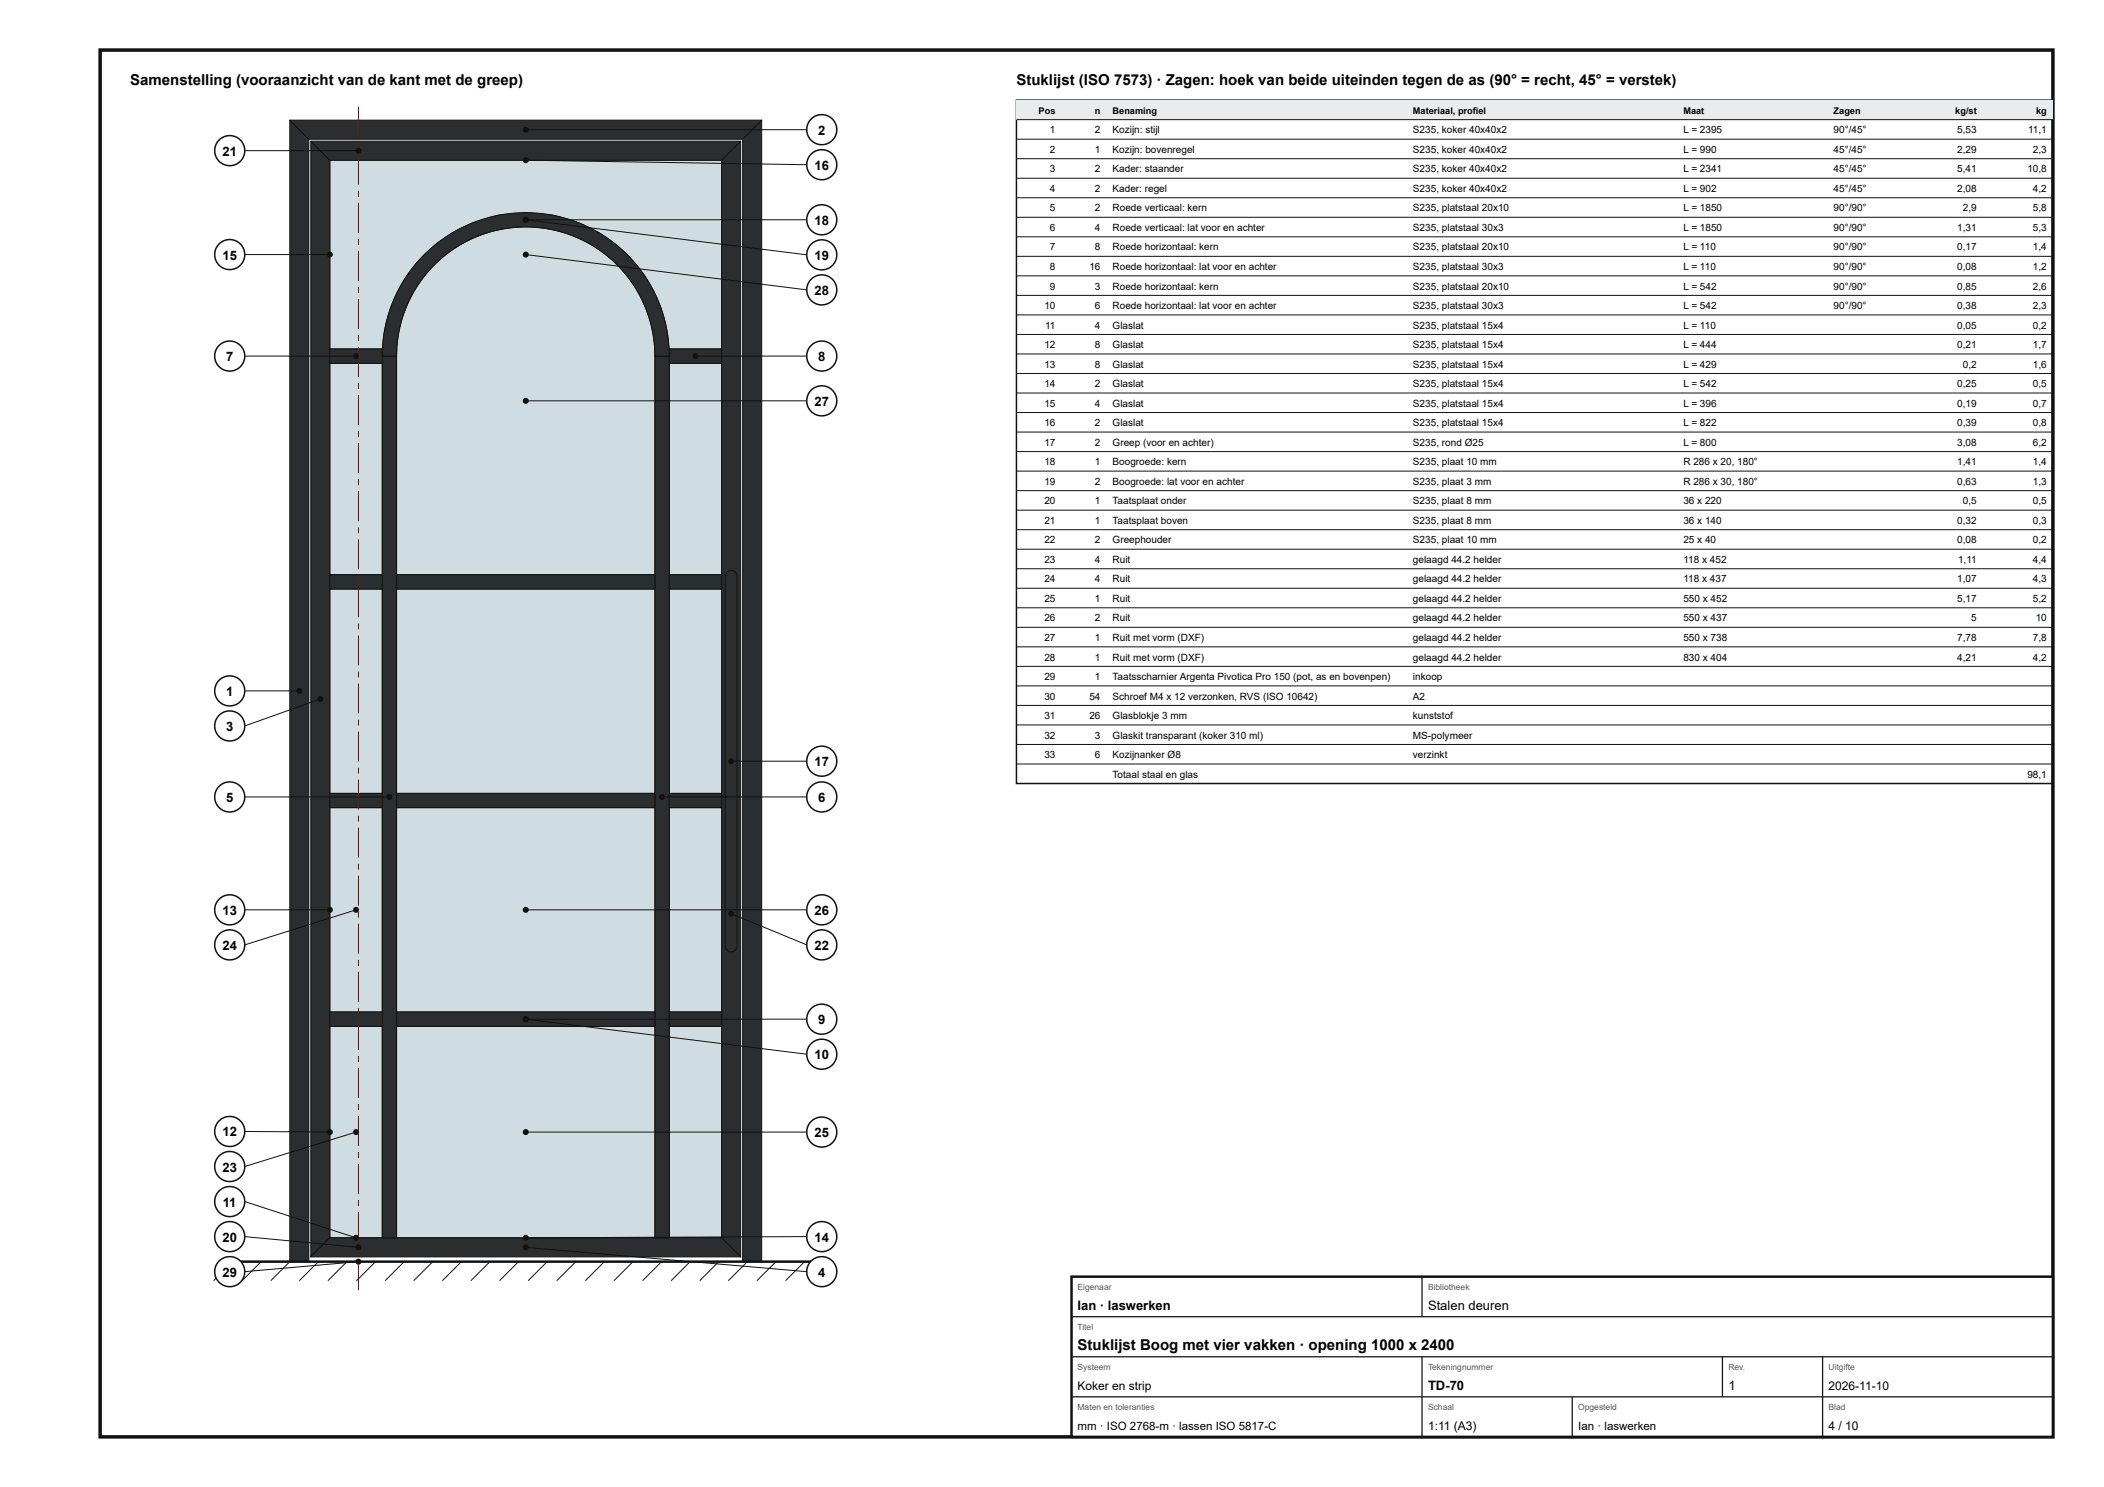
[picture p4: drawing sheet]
<svg xmlns="http://www.w3.org/2000/svg" width="420mm" height="297mm" viewBox="0 0 420 297" stroke-linecap="round" stroke-linejoin="round" font-family="sans-serif">
<path d="M20 10h390v277h-390z" fill="none" stroke="#111" stroke-width=".7" stroke-linecap="butt"/>
<path d="M65.9 205h10.4v42.2h-10.4z" fill="#cfdde3"/>
<path d="M65.9 205h10.4v42.2h-10.4z" fill="none" stroke="#111" stroke-width=".2"/>
<path d="M65.9 161.3h10.4v40.8h-10.4z" fill="#cfdde3"/>
<path d="M65.9 161.3h10.4v40.8h-10.4z" fill="none" stroke="#111" stroke-width=".2"/>
<path d="M65.9 117.6h10.4v40.9h-10.4z" fill="#cfdde3"/>
<path d="M65.9 117.6h10.4v40.9h-10.4z" fill="none" stroke="#111" stroke-width=".2"/>
<path d="M65.9 72.5h10.4v42.3h-10.4z" fill="#cfdde3"/>
<path d="M65.9 72.5h10.4v42.3h-10.4z" fill="none" stroke="#111" stroke-width=".2"/>
<path d="M133.6 205h10.5v42.2h-10.5z" fill="#cfdde3"/>
<path d="M133.6 205h10.5v42.2h-10.5z" fill="none" stroke="#111" stroke-width=".2"/>
<path d="M133.6 161.3h10.5v40.8h-10.5z" fill="#cfdde3"/>
<path d="M133.6 161.3h10.5v40.8h-10.5z" fill="none" stroke="#111" stroke-width=".2"/>
<path d="M133.6 117.6h10.5v40.9h-10.5z" fill="#cfdde3"/>
<path d="M133.6 117.6h10.5v40.9h-10.5z" fill="none" stroke="#111" stroke-width=".2"/>
<path d="M133.6 72.5h10.5v42.3h-10.5z" fill="#cfdde3"/>
<path d="M133.6 72.5h10.5v42.3h-10.5z" fill="none" stroke="#111" stroke-width=".2"/>
<path d="M79.2 205h51.6v42.2h-51.6z" fill="#cfdde3"/>
<path d="M79.2 205h51.6v42.2h-51.6z" fill="none" stroke="#111" stroke-width=".2"/>
<path d="M79.2 161.3h51.6v40.8h-51.6z" fill="#cfdde3"/>
<path d="M79.2 161.3h51.6v40.8h-51.6z" fill="none" stroke="#111" stroke-width=".2"/>
<path d="M79.2 117.6h51.6v40.9h-51.6z" fill="#cfdde3"/>
<path d="M79.2 117.6h51.6v40.9h-51.6z" fill="none" stroke="#111" stroke-width=".2"/>
<path d="M86.8 52.9a25.8 25.8 0 0 1 28.1-5.6 25.8 25.8 0 0 1 15.9 23.8v43.7h-51.6v-43.7a25.9 25.9 0 0 1 7.6-18.2z" fill="#cfdde3"/>
<path d="M86.8 52.9a25.8 25.8 0 0 1 28.1-5.6 25.8 25.8 0 0 1 15.9 23.8v43.7h-51.6v-43.7a25.9 25.9 0 0 1 7.6-18.2z" fill="none" stroke="#111" stroke-width=".2"/>
<path d="M65.9 32h78.2v37.7h-10.5l-.4-3.6a28.8 28.8 0 0 0-3.2-8.9 28.7 28.7 0 0 0-28.9-14.5 28.7 28.7 0 0 0-24 21.8l-.5 2.5-.2 2.7h-10.5z" fill="#cfdde3"/>
<path d="M65.9 32h78.2v37.7h-10.5l-.4-3.6a28.8 28.8 0 0 0-3.2-8.9 28.7 28.7 0 0 0-28.9-14.5 28.7 28.7 0 0 0-24 21.8l-.5 2.5-.2 2.7h-10.5z" fill="none" stroke="#111" stroke-width=".2"/>
<path d="M57.9 24l3.8 3.8v224.2h-3.8z" fill="#2b2e31"/>
<path d="M57.9 24l3.8 3.8v224.2h-3.8z" fill="none" stroke="#111" stroke-width=".2"/>
<path d="M152.1 24v228h-3.8v-224.2z" fill="#2b2e31"/>
<path d="M152.1 24v228h-3.8v-224.2z" fill="none" stroke="#111" stroke-width=".2"/>
<path d="M57.9 24h94.2l-3.8 3.8h-86.6z" fill="#2b2e31"/>
<path d="M57.9 24h94.2l-3.8 3.8h-86.6z" fill="none" stroke="#111" stroke-width=".2"/>
<path d="M62.1 28.2l3.8 3.8v215.2l-3.8 3.8z" fill="#2b2e31"/>
<path d="M62.1 28.2l3.8 3.8v215.2l-3.8 3.8z" fill="none" stroke="#111" stroke-width=".2"/>
<path d="M147.9 28.2v222.8l-3.8-3.8v-215.2z" fill="#2b2e31"/>
<path d="M147.9 28.2v222.8l-3.8-3.8v-215.2z" fill="none" stroke="#111" stroke-width=".2"/>
<path d="M65.9 247.2h78.2l3.8 3.8h-85.8z" fill="#2b2e31"/>
<path d="M65.9 247.2h78.2l3.8 3.8h-85.8z" fill="none" stroke="#111" stroke-width=".2"/>
<path d="M62.1 28.2h85.8l-3.8 3.8h-78.2z" fill="#2b2e31"/>
<path d="M62.1 28.2h85.8l-3.8 3.8h-78.2z" fill="none" stroke="#111" stroke-width=".2"/>
<path d="M76.3 71.1h2.9v176.1h-2.9z" fill="#2b2e31"/>
<path d="M76.3 71.1h2.9v176.1h-2.9z" fill="none" stroke="#111" stroke-width=".2"/>
<path d="M65.9 69.7h10.4v2.8h-10.4z" fill="#2b2e31"/>
<path d="M65.9 69.7h10.4v2.8h-10.4z" fill="none" stroke="#111" stroke-width=".2"/>
<path d="M65.9 202.1h10.4v2.9h-10.4z" fill="#2b2e31"/>
<path d="M65.9 202.1h10.4v2.9h-10.4z" fill="none" stroke="#111" stroke-width=".2"/>
<path d="M65.9 158.5h10.4v2.8h-10.4z" fill="#2b2e31"/>
<path d="M65.9 158.5h10.4v2.8h-10.4z" fill="none" stroke="#111" stroke-width=".2"/>
<path d="M65.9 114.8h10.4v2.8h-10.4z" fill="#2b2e31"/>
<path d="M65.9 114.8h10.4v2.8h-10.4z" fill="none" stroke="#111" stroke-width=".2"/>
<path d="M130.8 71.1h2.8v176.1h-2.8z" fill="#2b2e31"/>
<path d="M130.8 71.1h2.8v176.1h-2.8z" fill="none" stroke="#111" stroke-width=".2"/>
<path d="M133.6 69.7h10.5v2.8h-10.5z" fill="#2b2e31"/>
<path d="M133.6 69.7h10.5v2.8h-10.5z" fill="none" stroke="#111" stroke-width=".2"/>
<path d="M133.6 202.1h10.5v2.9h-10.5z" fill="#2b2e31"/>
<path d="M133.6 202.1h10.5v2.9h-10.5z" fill="none" stroke="#111" stroke-width=".2"/>
<path d="M133.6 158.5h10.5v2.8h-10.5z" fill="#2b2e31"/>
<path d="M133.6 158.5h10.5v2.8h-10.5z" fill="none" stroke="#111" stroke-width=".2"/>
<path d="M133.6 114.8h10.5v2.8h-10.5z" fill="#2b2e31"/>
<path d="M133.6 114.8h10.5v2.8h-10.5z" fill="none" stroke="#111" stroke-width=".2"/>
<path d="M85.1 50.5a28.7 28.7 0 0 1 31.1-5.7 28.7 28.7 0 0 1 17.4 26.3h-2.8a25.8 25.8 0 0 0-25.8-25.8 25.8 25.8 0 0 0-25.8 25.8h-2.9a28.6 28.6 0 0 1 8.8-20.6z" fill="#2b2e31"/>
<path d="M85.1 50.5a28.7 28.7 0 0 1 31.1-5.7 28.7 28.7 0 0 1 17.4 26.3h-2.8a25.8 25.8 0 0 0-25.8-25.8 25.8 25.8 0 0 0-25.8 25.8h-2.9a28.6 28.6 0 0 1 8.8-20.6z" fill="none" stroke="#111" stroke-width=".2"/>
<path d="M79.2 202.1h51.6v2.9h-51.6z" fill="#2b2e31"/>
<path d="M79.2 202.1h51.6v2.9h-51.6z" fill="none" stroke="#111" stroke-width=".2"/>
<path d="M79.2 158.5h51.6v2.8h-51.6z" fill="#2b2e31"/>
<path d="M79.2 158.5h51.6v2.8h-51.6z" fill="none" stroke="#111" stroke-width=".2"/>
<path d="M79.2 114.8h51.6v2.8h-51.6z" fill="#2b2e31"/>
<path d="M79.2 114.8h51.6v2.8h-51.6z" fill="none" stroke="#111" stroke-width=".2"/>
<path d="M71.5 251.7h.2v6h-.2zM71.5 249.3h.2v1.2h-.2zM71.5 242.1h.2v6h-.2zM71.5 239.7h.2v1.2h-.2zM71.5 232.5h.2v6h-.2zM71.5 230.1h.2v1.2h-.2zM71.5 222.9h.2v6h-.2zM71.5 220.5h.2v1.2h-.2zM71.5 213.3h.2v6h-.2zM71.5 210.9h.2v1.2h-.2zM71.5 203.7h.2v6h-.2zM71.5 201.3h.2v1.2h-.2zM71.5 194.1h.2v6h-.2zM71.5 191.7h.2v1.2h-.2zM71.5 184.5h.2v6h-.2zM71.5 182.1h.2v1.2h-.2zM71.5 174.9h.2v6h-.2zM71.5 172.5h.2v1.2h-.2zM71.5 165.3h.2v6h-.2zM71.5 162.9h.2v1.2h-.2zM71.5 155.7h.2v6h-.2zM71.5 153.3h.2v1.2h-.2zM71.5 146.1h.2v6h-.2zM71.5 143.7h.2v1.2h-.2zM71.5 136.5h.2v6h-.2zM71.5 134.1h.2v1.2h-.2zM71.5 126.9h.2v6h-.2zM71.5 124.5h.2v1.2h-.2zM71.5 117.3h.2v6h-.2zM71.5 114.9h.2v1.2h-.2zM71.5 107.7h.2v6h-.2zM71.5 105.3h.2v1.2h-.2zM71.5 98.1h.2v6h-.2zM71.5 95.7h.2v1.2h-.2zM71.5 88.5h.2v6h-.2zM71.5 86.1h.2v1.2h-.2zM71.5 78.9h.2v6h-.2zM71.5 76.5h.2v1.2h-.2zM71.5 69.3h.2v6h-.2zM71.5 66.9h.2v1.2h-.2zM71.5 59.7h.2v6h-.2zM71.5 57.3h.2v1.2h-.2zM71.5 50.1h.2v6h-.2zM71.5 47.7h.2v1.2h-.2zM71.5 40.5h.2v6h-.2zM71.5 38.1h.2v1.2h-.2zM71.5 30.9h.2v6h-.2zM71.5 28.5h.2v1.2h-.2zM71.5 21.3h.2v6h-.2z" fill="#b00"/>
<path d="M145.2 114.3a1.2 1.2 0 0 1 1.3-.3 1.2 1.2 0 0 1 .7 1.1v73.9a1.19 1.19 0 0 1-1.2 1.1 1.19 1.19 0 0 1-1.2-1.1v-73.9z" fill="#2b2e31"/>
<g fill="none" stroke="#111" stroke-width=".2">
<path d="M145.2 114.3a1.2 1.2 0 0 1 1.3-.3 1.2 1.2 0 0 1 .7 1.1v73.9a1.19 1.19 0 0 1-1.2 1.1 1.19 1.19 0 0 1-1.2-1.1v-73.9zM46.4 252l-3.8 3.8M52.2 252l-3.8 3.8M57.9 252l-3.8 3.8M63.6 252l-3.8 3.8M69.3 252l-3.8 3.8M75 252l-3.8 3.8M80.7 252l-3.8 3.8M86.4 252l-3.8 3.8M92.1 252l-3.8 3.8M97.9 252l-3.9 3.8M103.6 252l-3.8 3.8"/>
<path d="M109.3 252l-3.8 3.8M115 252l-3.8 3.8M120.7 252l-3.8 3.8M126.4 252l-3.8 3.8M132.1 252l-3.8 3.8M137.8 252l-3.8 3.8M143.6 252l-3.9 3.8M149.3 252l-3.8 3.8M155 252l-3.8 3.8M160.7 252l-3.8 3.8"/>
</g>
<path d="M46.4 252h117.1" fill="none" stroke="#111" stroke-width=".5"/>
<circle cx="71.6" cy="30.1" r=".6" fill="#111"/>
<path d="M48.9 30.1h22.7" fill="none" stroke="#111" stroke-width=".2"/>
<circle cx="45.9" cy="30.1" r="3" fill="#fff"/>
<circle cx="45.9" cy="30.1" r="3" fill="none" stroke="#111" stroke-width=".3"/>
<circle cx="65.9" cy="50.9" r=".6" fill="#111"/>
<path d="M48.9 50.8h17" fill="none" stroke="#111" stroke-width=".2"/>
<circle cx="45.9" cy="50.9" r="3" fill="#fff"/>
<circle cx="45.9" cy="50.9" r="3" fill="none" stroke="#111" stroke-width=".3"/>
<circle cx="71.1" cy="71.1" r=".6" fill="#111"/>
<path d="M48.9 71.1h22.2" fill="none" stroke="#111" stroke-width=".2"/>
<circle cx="45.9" cy="71.1" r="3" fill="#fff"/>
<circle cx="45.9" cy="71.1" r="3" fill="none" stroke="#111" stroke-width=".3"/>
<circle cx="59.8" cy="138" r=".6" fill="#111"/>
<path d="M48.9 138h10.9" fill="none" stroke="#111" stroke-width=".2"/>
<circle cx="45.9" cy="138" r="3" fill="#fff"/>
<circle cx="45.9" cy="138" r="3" fill="none" stroke="#111" stroke-width=".3"/>
<circle cx="64" cy="139.6" r=".6" fill="#111"/>
<path d="M64 139.6l-15.1 5.4" fill="none" stroke="#111" stroke-width=".2"/>
<circle cx="45.9" cy="145" r="3" fill="#fff"/>
<circle cx="45.9" cy="145" r="3" fill="none" stroke="#111" stroke-width=".3"/>
<circle cx="77.8" cy="159.2" r=".6" fill="#111"/>
<path d="M48.9 159.2h28.9" fill="none" stroke="#111" stroke-width=".2"/>
<circle cx="45.9" cy="159.2" r="3" fill="#fff"/>
<circle cx="45.9" cy="159.2" r="3" fill="none" stroke="#111" stroke-width=".3"/>
<circle cx="65.9" cy="181.7" r=".6" fill="#111"/>
<path d="M48.9 181.7h17" fill="none" stroke="#111" stroke-width=".2"/>
<circle cx="45.9" cy="181.7" r="3" fill="#fff"/>
<circle cx="45.9" cy="181.7" r="3" fill="none" stroke="#111" stroke-width=".3"/>
<circle cx="71.1" cy="181.7" r=".6" fill="#111"/>
<path d="M71.1 181.7l-22.2 7" fill="none" stroke="#111" stroke-width=".2"/>
<circle cx="45.9" cy="188.7" r="3" fill="#fff"/>
<circle cx="45.9" cy="188.7" r="3" fill="none" stroke="#111" stroke-width=".3"/>
<circle cx="65.9" cy="226.1" r=".6" fill="#111"/>
<path d="M48.9 226l17 .1" fill="none" stroke="#111" stroke-width=".2"/>
<circle cx="45.9" cy="226" r="3" fill="#fff"/>
<circle cx="45.9" cy="226" r="3" fill="none" stroke="#111" stroke-width=".3"/>
<circle cx="71.1" cy="226.1" r=".6" fill="#111"/>
<path d="M71.1 226.1l-22.2 6.9" fill="none" stroke="#111" stroke-width=".2"/>
<circle cx="45.9" cy="233" r="3" fill="#fff"/>
<circle cx="45.9" cy="233" r="3" fill="none" stroke="#111" stroke-width=".3"/>
<circle cx="71.1" cy="247.2" r=".6" fill="#111"/>
<path d="M48.9 240l22.2 7.2" fill="none" stroke="#111" stroke-width=".2"/>
<circle cx="45.9" cy="240" r="3" fill="#fff"/>
<circle cx="45.9" cy="240" r="3" fill="none" stroke="#111" stroke-width=".3"/>
<circle cx="71.6" cy="249.1" r=".6" fill="#111"/>
<path d="M48.9 247l22.7 2.1" fill="none" stroke="#111" stroke-width=".2"/>
<circle cx="45.9" cy="247" r="3" fill="#fff"/>
<circle cx="45.9" cy="247" r="3" fill="none" stroke="#111" stroke-width=".3"/>
<circle cx="71.6" cy="252" r=".6" fill="#111"/>
<path d="M71.6 252l-22.7 2" fill="none" stroke="#111" stroke-width=".2"/>
<circle cx="45.9" cy="254" r="3" fill="#fff"/>
<circle cx="45.9" cy="254" r="3" fill="none" stroke="#111" stroke-width=".3"/>
<circle cx="105" cy="25.9" r=".6" fill="#111"/>
<path d="M105 25.9h56.1" fill="none" stroke="#111" stroke-width=".2"/>
<circle cx="164.1" cy="25.9" r="3" fill="#fff"/>
<circle cx="164.1" cy="25.9" r="3" fill="none" stroke="#111" stroke-width=".3"/>
<circle cx="105" cy="32" r=".6" fill="#111"/>
<path d="M105 32l56.1 .9" fill="none" stroke="#111" stroke-width=".2"/>
<circle cx="164.1" cy="32.9" r="3" fill="#fff"/>
<circle cx="164.1" cy="32.9" r="3" fill="none" stroke="#111" stroke-width=".3"/>
<circle cx="105" cy="43.9" r=".6" fill="#111"/>
<path d="M105 43.9h56.1" fill="none" stroke="#111" stroke-width=".2"/>
<circle cx="164.1" cy="43.9" r="3" fill="#fff"/>
<circle cx="164.1" cy="43.9" r="3" fill="none" stroke="#111" stroke-width=".3"/>
<circle cx="105" cy="43.9" r=".6" fill="#111"/>
<path d="M105 43.9l56.1 7" fill="none" stroke="#111" stroke-width=".2"/>
<circle cx="164.1" cy="50.9" r="3" fill="#fff"/>
<circle cx="164.1" cy="50.9" r="3" fill="none" stroke="#111" stroke-width=".3"/>
<circle cx="105" cy="50.9" r=".6" fill="#111"/>
<path d="M105 50.8l56.1 7.1" fill="none" stroke="#111" stroke-width=".2"/>
<circle cx="164.1" cy="57.9" r="3" fill="#fff"/>
<circle cx="164.1" cy="57.9" r="3" fill="none" stroke="#111" stroke-width=".3"/>
<circle cx="138.9" cy="71.1" r=".6" fill="#111"/>
<path d="M138.9 71.1h22.2" fill="none" stroke="#111" stroke-width=".2"/>
<circle cx="164.1" cy="71.1" r="3" fill="#fff"/>
<circle cx="164.1" cy="71.1" r="3" fill="none" stroke="#111" stroke-width=".3"/>
<circle cx="105" cy="80.1" r=".6" fill="#111"/>
<path d="M105 80.1h56.1" fill="none" stroke="#111" stroke-width=".2"/>
<circle cx="164.1" cy="80.1" r="3" fill="#fff"/>
<circle cx="164.1" cy="80.1" r="3" fill="none" stroke="#111" stroke-width=".3"/>
<circle cx="146" cy="152" r=".6" fill="#111"/>
<path d="M146 152h15.1" fill="none" stroke="#111" stroke-width=".2"/>
<circle cx="164.1" cy="152" r="3" fill="#fff"/>
<circle cx="164.1" cy="152" r="3" fill="none" stroke="#111" stroke-width=".3"/>
<circle cx="132.2" cy="159.2" r=".6" fill="#111"/>
<path d="M132.2 159.2h28.9" fill="none" stroke="#111" stroke-width=".2"/>
<circle cx="164.1" cy="159.2" r="3" fill="#fff"/>
<circle cx="164.1" cy="159.2" r="3" fill="none" stroke="#111" stroke-width=".3"/>
<circle cx="105" cy="181.7" r=".6" fill="#111"/>
<path d="M105 181.7h56.1" fill="none" stroke="#111" stroke-width=".2"/>
<circle cx="164.1" cy="181.7" r="3" fill="#fff"/>
<circle cx="164.1" cy="181.7" r="3" fill="none" stroke="#111" stroke-width=".3"/>
<circle cx="146" cy="182.5" r=".6" fill="#111"/>
<path d="M146 182.5l15.1 6.2" fill="none" stroke="#111" stroke-width=".2"/>
<circle cx="164.1" cy="188.7" r="3" fill="#fff"/>
<circle cx="164.1" cy="188.7" r="3" fill="none" stroke="#111" stroke-width=".3"/>
<circle cx="105" cy="203.6" r=".6" fill="#111"/>
<path d="M105 203.6h56.1" fill="none" stroke="#111" stroke-width=".2"/>
<circle cx="164.1" cy="203.6" r="3" fill="#fff"/>
<circle cx="164.1" cy="203.6" r="3" fill="none" stroke="#111" stroke-width=".3"/>
<circle cx="105" cy="203.6" r=".6" fill="#111"/>
<path d="M105 203.6l56.1 7" fill="none" stroke="#111" stroke-width=".2"/>
<circle cx="164.1" cy="210.6" r="3" fill="#fff"/>
<circle cx="164.1" cy="210.6" r="3" fill="none" stroke="#111" stroke-width=".3"/>
<circle cx="105" cy="226.1" r=".6" fill="#111"/>
<path d="M105 226.1h56.1" fill="none" stroke="#111" stroke-width=".2"/>
<circle cx="164.1" cy="226.1" r="3" fill="#fff"/>
<circle cx="164.1" cy="226.1" r="3" fill="none" stroke="#111" stroke-width=".3"/>
<circle cx="105" cy="247.2" r=".6" fill="#111"/>
<path d="M161.1 247l-56.1 .2" fill="none" stroke="#111" stroke-width=".2"/>
<circle cx="164.1" cy="247" r="3" fill="#fff"/>
<circle cx="164.1" cy="247" r="3" fill="none" stroke="#111" stroke-width=".3"/>
<circle cx="105" cy="249.1" r=".6" fill="#111"/>
<path d="M105 249.1l56.1 4.9" fill="none" stroke="#111" stroke-width=".2"/>
<circle cx="164.1" cy="254" r="3" fill="#fff"/>
<g fill="none" stroke="#111" stroke-width=".3">
<path d="M203 20h207v136.5h-207z"/>
<circle cx="164.1" cy="254" r="3"/>
</g>
<path d="M203 20h207v3.9h-207z" fill="#e9ecee"/>
<g fill="none" stroke="#111" stroke-width=".2">
<path d="M203 23.9h207M203 27.8h207M203 31.7h207M203 35.6h207M203 39.5h207M203 43.4h207M203 47.3h207M203 51.2h207M203 55.1h207M203 59h207M203 62.9h207M203 66.8h207"/>
<path d="M203 70.7h207M203 74.6h207M203 78.5h207M203 82.4h207M203 86.3h207M203 90.2h207M203 94.1h207M203 98h207M203 101.9h207M203 105.8h207M203 109.7h207M203 113.6h207"/>
<path d="M203 117.5h207M203 121.4h207M203 125.3h207M203 129.2h207M203 133.1h207M203 137h207M203 140.9h207M203 144.8h207M203 148.7h207M203 152.6h207"/>
</g>
<path d="M214 255h196v32h-196z" fill="#fff"/>
<path d="M214 255h196v32h-196z" fill="none" stroke="#111" stroke-width=".5"/>
<path d="M284 255v8M214 263h196M214 271h196M214 279h196M284 271v16M314 279v8M344 271v8M364 271v16" fill="none" stroke="#111" stroke-width=".25"/>
<g font-size="3">
<text x="26" y="17">Samenstelling (vooraanzicht van de kant met de greep)</text>
<text x="203" y="17">Stuklijst (ISO 7573) · Zagen: hoek van beide uiteinden tegen de as (90° = recht, 45° = verstek)</text>
<text x="215.2" y="269.6">Stuklijst Boog met vier vakken · opening 1000 x 2400</text>
</g>
<g font-size="2.6">
<text x="163.4" y="26.9">2</text>
<text x="44.4" y="31.1">21</text>
<text x="162.7" y="33.9">16</text>
<text x="162.7" y="44.9">18</text>
<text x="44.4" y="51.8">15</text>
<text x="162.7" y="51.9">19</text>
<text x="162.7" y="58.9">28</text>
<text x="45.2" y="72.1">7</text>
<text x="163.4" y="72.1">8</text>
<text x="162.7" y="81.1">27</text>
<text x="45.2" y="139">1</text>
<text x="45.2" y="146">3</text>
<text x="162.7" y="153">17</text>
<text x="45.2" y="160.2">5</text>
<text x="163.4" y="160.2">6</text>
<text x="44.4" y="182.7">13</text>
<text x="162.7" y="182.7">26</text>
<text x="44.4" y="189.7">24</text>
<text x="162.7" y="189.7">22</text>
<text x="163.4" y="204.6">9</text>
<text x="162.7" y="211.6">10</text>
<text x="44.4" y="227">12</text>
<text x="162.7" y="227.1">25</text>
<text x="44.4" y="234">23</text>
<text x="44.5" y="241">11</text>
<text x="44.4" y="248">20</text>
<text x="162.7" y="248">14</text>
<text x="44.4" y="255">29</text>
<text x="163.4" y="255">4</text>
<text x="215.2" y="261.6">Ian · laswerken</text>
<text x="285.2" y="261.6">Stalen deuren</text>
<text x="285.2" y="277.6">TD-70</text>
<text x="345.2" y="277.6">1</text>
</g>
<g font-size="2.4">
<text x="215.2" y="277.6">Koker en strip</text>
<text x="365.2" y="277.6">2026-11-10</text>
<text x="285.2" y="285.6">1:11 (A3)</text>
<text x="365.2" y="285.6">4 / 10</text>
</g>
<g font-size="2.3">
<text x="215.2" y="285.6">mm · ISO 2768-m · lassen ISO 5817-C</text>
<text x="315.2" y="285.6">Ian · laswerken</text>
</g>
<g font-size="2">
<text x="209.7" y="26.6">1</text>
<text x="218.7" y="26.6">2</text>
<text x="222.2" y="26.6">Kozijn: stijl</text>
<text x="282.2" y="26.6">S235, koker 40x40x2</text>
<text x="336.2" y="26.6">L = 2395</text>
<text x="366.2" y="26.6">90°/45°</text>
<text x="390.9" y="26.6">5,53</text>
<text x="405.1" y="26.6">11,1</text>
<text x="209.7" y="30.5">2</text>
<text x="209.7" y="34.4">3</text>
<text x="218.7" y="30.5">1</text>
<text x="218.7" y="34.4">2</text>
<text x="222.2" y="30.5">Kozijn: bovenregel</text>
<text x="222.2" y="34.4">Kader: staander</text>
<text x="282.2" y="30.5">S235, koker 40x40x2</text>
<text x="282.2" y="34.4">S235, koker 40x40x2</text>
<text x="336.2" y="30.5">L = 990</text>
<text x="336.2" y="34.4">L = 2341</text>
<text x="366.2" y="30.5">45°/45°</text>
<text x="366.2" y="34.4">45°/45°</text>
<text x="390.9" y="30.5">2,29</text>
<text x="390.9" y="34.4">5,41</text>
<text x="404.9" y="34.4">10,8</text>
<text x="406" y="30.5">2,3</text>
<text x="209.7" y="38.3">4</text>
<text x="218.7" y="38.3">2</text>
<text x="222.2" y="38.3">Kader: regel</text>
<text x="282.2" y="38.3">S235, koker 40x40x2</text>
<text x="336.2" y="38.3">L = 902</text>
<text x="366.2" y="38.3">45°/45°</text>
<text x="390.9" y="38.3">2,08</text>
<text x="406" y="38.3">4,2</text>
<text x="209.7" y="42.2">5</text>
<text x="209.7" y="46.1">6</text>
<text x="218.7" y="42.2">2</text>
<text x="218.7" y="46.1">4</text>
<text x="222.2" y="42.2">Roede verticaal: kern</text>
<text x="222.2" y="46.1">Roede verticaal: lat voor en achter</text>
<text x="282.2" y="42.2">S235, platstaal 20x10</text>
<text x="282.2" y="46.1">S235, platstaal 30x3</text>
<text x="336.2" y="42.2">L = 1850</text>
<text x="336.2" y="46.1">L = 1850</text>
<text x="366.2" y="42.2">90°/90°</text>
<text x="366.2" y="46.1">90°/90°</text>
<text x="390.9" y="46.1">1,31</text>
<text x="392" y="42.2">2,9</text>
<text x="406" y="42.2">5,8</text>
<text x="406" y="46.1">5,3</text>
<text x="209.7" y="50">7</text>
<text x="209.7" y="53.9">8</text>
<text x="217.6" y="53.9">16</text>
<text x="218.7" y="50">8</text>
<text x="222.2" y="50">Roede horizontaal: kern</text>
<text x="222.2" y="53.9">Roede horizontaal: lat voor en achter</text>
<text x="282.2" y="50">S235, platstaal 20x10</text>
<text x="282.2" y="53.9">S235, platstaal 30x3</text>
<text x="336.2" y="50">L = 110</text>
<text x="336.2" y="53.9">L = 110</text>
<text x="366.2" y="50">90°/90°</text>
<text x="366.2" y="53.9">90°/90°</text>
<text x="390.9" y="50">0,17</text>
<text x="390.9" y="53.9">0,08</text>
<text x="406" y="50">1,4</text>
<text x="406" y="53.9">1,2</text>
<text x="209.7" y="57.8">9</text>
<text x="218.7" y="57.8">3</text>
<text x="222.2" y="57.8">Roede horizontaal: kern</text>
<text x="282.2" y="57.8">S235, platstaal 20x10</text>
<text x="336.2" y="57.8">L = 542</text>
<text x="366.2" y="57.8">90°/90°</text>
<text x="390.9" y="57.8">0,85</text>
<text x="406" y="57.8">2,6</text>
<text x="208.6" y="61.7">10</text>
<text x="208.7" y="65.6">11</text>
<text x="218.7" y="61.7">6</text>
<text x="218.7" y="65.6">4</text>
<text x="222.2" y="61.7">Roede horizontaal: lat voor en achter</text>
<text x="222.2" y="65.6">Glaslat</text>
<text x="282.2" y="61.7">S235, platstaal 30x3</text>
<text x="282.2" y="65.6">S235, platstaal 15x4</text>
<text x="336.2" y="61.7">L = 542</text>
<text x="336.2" y="65.6">L = 110</text>
<text x="366.2" y="61.7">90°/90°</text>
<text x="390.9" y="61.7">0,38</text>
<text x="390.9" y="65.6">0,05</text>
<text x="406" y="61.7">2,3</text>
<text x="406" y="65.6">0,2</text>
<text x="208.6" y="69.5">12</text>
<text x="218.7" y="69.5">8</text>
<text x="222.2" y="69.5">Glaslat</text>
<text x="282.2" y="69.5">S235, platstaal 15x4</text>
<text x="336.2" y="69.5">L = 444</text>
<text x="390.9" y="69.5">0,21</text>
<text x="406" y="69.5">1,7</text>
<text x="208.6" y="73.4">13</text>
<text x="208.6" y="77.3">14</text>
<text x="218.7" y="73.4">8</text>
<text x="218.7" y="77.3">2</text>
<text x="222.2" y="73.4">Glaslat</text>
<text x="222.2" y="77.3">Glaslat</text>
<text x="282.2" y="73.4">S235, platstaal 15x4</text>
<text x="282.2" y="77.3">S235, platstaal 15x4</text>
<text x="336.2" y="73.4">L = 429</text>
<text x="336.2" y="77.3">L = 542</text>
<text x="390.9" y="77.3">0,25</text>
<text x="392" y="73.4">0,2</text>
<text x="406" y="73.4">1,6</text>
<text x="406" y="77.3">0,5</text>
<text x="208.6" y="81.2">15</text>
<text x="218.7" y="81.2">4</text>
<text x="222.2" y="81.2">Glaslat</text>
<text x="282.2" y="81.2">S235, platstaal 15x4</text>
<text x="336.2" y="81.2">L = 396</text>
<text x="390.9" y="81.2">0,19</text>
<text x="406" y="81.2">0,7</text>
<text x="208.6" y="85.1">16</text>
<text x="208.6" y="89">17</text>
<text x="218.7" y="85.1">2</text>
<text x="218.7" y="89">2</text>
<text x="222.2" y="85.1">Glaslat</text>
<text x="222.2" y="89">Greep (voor en achter)</text>
<text x="282.2" y="85.1">S235, platstaal 15x4</text>
<text x="282.2" y="89">S235, rond Ø25</text>
<text x="336.2" y="85.1">L = 822</text>
<text x="336.2" y="89">L = 800</text>
<text x="390.9" y="85.1">0,39</text>
<text x="390.9" y="89">3,08</text>
<text x="406" y="85.1">0,8</text>
<text x="406" y="89">6,2</text>
<text x="208.6" y="92.9">18</text>
<text x="218.7" y="92.9">1</text>
<text x="222.2" y="92.9">Boogroede: kern</text>
<text x="282.2" y="92.9">S235, plaat 10 mm</text>
<text x="336.2" y="92.9">R 286 x 20, 180°</text>
<text x="390.9" y="92.9">1,41</text>
<text x="406" y="92.9">1,4</text>
<text x="208.6" y="96.8">19</text>
<text x="208.6" y="100.7">20</text>
<text x="218.7" y="96.8">2</text>
<text x="218.7" y="100.7">1</text>
<text x="222.2" y="96.8">Boogroede: lat voor en achter</text>
<text x="222.2" y="100.7">Taatsplaat onder</text>
<text x="282.2" y="96.8">S235, plaat 3 mm</text>
<text x="282.2" y="100.7">S235, plaat 8 mm</text>
<text x="336.2" y="96.8">R 286 x 30, 180°</text>
<text x="336.2" y="100.7">36 x 220</text>
<text x="390.9" y="96.8">0,63</text>
<text x="392" y="100.7">0,5</text>
<text x="406" y="96.8">1,3</text>
<text x="406" y="100.7">0,5</text>
<text x="208.6" y="104.6">21</text>
<text x="218.7" y="104.6">1</text>
<text x="222.2" y="104.6">Taatsplaat boven</text>
<text x="282.2" y="104.6">S235, plaat 8 mm</text>
<text x="336.2" y="104.6">36 x 140</text>
<text x="390.9" y="104.6">0,32</text>
<text x="406" y="104.6">0,3</text>
<text x="208.6" y="108.5">22</text>
<text x="208.6" y="112.4">23</text>
<text x="218.7" y="108.5">2</text>
<text x="218.7" y="112.4">4</text>
<text x="222.2" y="108.5">Greephouder</text>
<text x="222.2" y="112.4">Ruit</text>
<text x="282.2" y="108.5">S235, plaat 10 mm</text>
<text x="282.2" y="112.4">gelaagd 44.2 helder</text>
<text x="336.2" y="108.5">25 x 40</text>
<text x="336.2" y="112.4">118 x 452</text>
<text x="390.9" y="108.5">0,08</text>
<text x="391.1" y="112.4">1,11</text>
<text x="406" y="108.5">0,2</text>
<text x="406" y="112.4">4,4</text>
<text x="208.6" y="116.3">24</text>
<text x="218.7" y="116.3">4</text>
<text x="222.2" y="116.3">Ruit</text>
<text x="282.2" y="116.3">gelaagd 44.2 helder</text>
<text x="336.2" y="116.3">118 x 437</text>
<text x="390.9" y="116.3">1,07</text>
<text x="406" y="116.3">4,3</text>
<text x="208.6" y="120.2">25</text>
<text x="208.6" y="124.1">26</text>
<text x="218.7" y="120.2">1</text>
<text x="218.7" y="124.1">2</text>
<text x="222.2" y="120.2">Ruit</text>
<text x="222.2" y="124.1">Ruit</text>
<text x="282.2" y="120.2">gelaagd 44.2 helder</text>
<text x="282.2" y="124.1">gelaagd 44.2 helder</text>
<text x="336.2" y="120.2">550 x 452</text>
<text x="336.2" y="124.1">550 x 437</text>
<text x="390.9" y="120.2">5,17</text>
<text x="393.7" y="124.1">5</text>
<text x="406" y="120.2">5,2</text>
<text x="406.6" y="124.1">10</text>
<text x="208.6" y="128">27</text>
<text x="208.6" y="131.9">28</text>
<text x="218.7" y="128">1</text>
<text x="218.7" y="131.9">1</text>
<text x="222.2" y="128">Ruit met vorm (DXF)</text>
<text x="222.2" y="131.9">Ruit met vorm (DXF)</text>
<text x="282.2" y="128">gelaagd 44.2 helder</text>
<text x="282.2" y="131.9">gelaagd 44.2 helder</text>
<text x="336.2" y="128">550 x 738</text>
<text x="336.2" y="131.9">830 x 404</text>
<text x="390.9" y="128">7,78</text>
<text x="390.9" y="131.9">4,21</text>
<text x="406" y="128">7,8</text>
<text x="406" y="131.9">4,2</text>
<text x="208.6" y="135.8">29</text>
<text x="218.7" y="135.8">1</text>
<text x="222.2" y="135.8">Taatsscharnier Argenta Pivotica Pro 150 (pot, as en bovenpen)</text>
<text x="282.2" y="135.8">inkoop</text>
<text x="208.6" y="139.7">30</text>
<text x="208.6" y="143.6">31</text>
<text x="217.6" y="139.7">54</text>
<text x="217.6" y="143.6">26</text>
<text x="222.2" y="139.7">Schroef M4 x 12 verzonken, RVS (ISO 10642)</text>
<text x="222.2" y="143.6">Glasblokje 3 mm</text>
<text x="282.2" y="139.7">A2</text>
<text x="282.2" y="143.6">kunststof</text>
<text x="208.6" y="147.5">32</text>
<text x="218.7" y="147.5">3</text>
<text x="222.2" y="147.5">Glaskit transparant (koker 310 ml)</text>
<text x="282.2" y="147.5">MS-polymeer</text>
<text x="208.6" y="151.4">33</text>
<text x="218.7" y="151.4">6</text>
<text x="222.2" y="151.4">Kozijnanker Ø8</text>
<text x="222.2" y="155.3">Totaal staal en glas</text>
<text x="282.2" y="151.4">verzinkt</text>
<text x="404.9" y="155.3">98,1</text>
</g>
<g font-size="1.8">
<text x="207.4" y="22.7">Pos</text>
<text x="218.7" y="22.7">n</text>
<text x="222.2" y="22.7">Benaming</text>
<text x="282.2" y="22.7">Materiaal, profiel</text>
<text x="336.2" y="22.7">Maat</text>
<text x="366.2" y="22.7">Zagen</text>
<text x="390.5" y="22.7">kg/st</text>
<text x="406.6" y="22.7">kg</text>
</g>
<g font-size="1.7" fill="#555">
<text x="215.2" y="257.6">Eigenaar</text>
<text x="285.2" y="257.6">Bibliotheek</text>
<text x="215.2" y="265.6">Titel</text>
<text x="215.2" y="273.6">Systeem</text>
<text x="285.2" y="273.6">Tekeningnummer</text>
<text x="345.2" y="273.6">Rev.</text>
<text x="365.2" y="273.6">Uitgifte</text>
<text x="215.2" y="281.6">Maten en toleranties</text>
<text x="285.2" y="281.6">Schaal</text>
<text x="315.2" y="281.6">Opgesteld</text>
<text x="365.2" y="281.6">Blad</text>
</g>
</svg>
